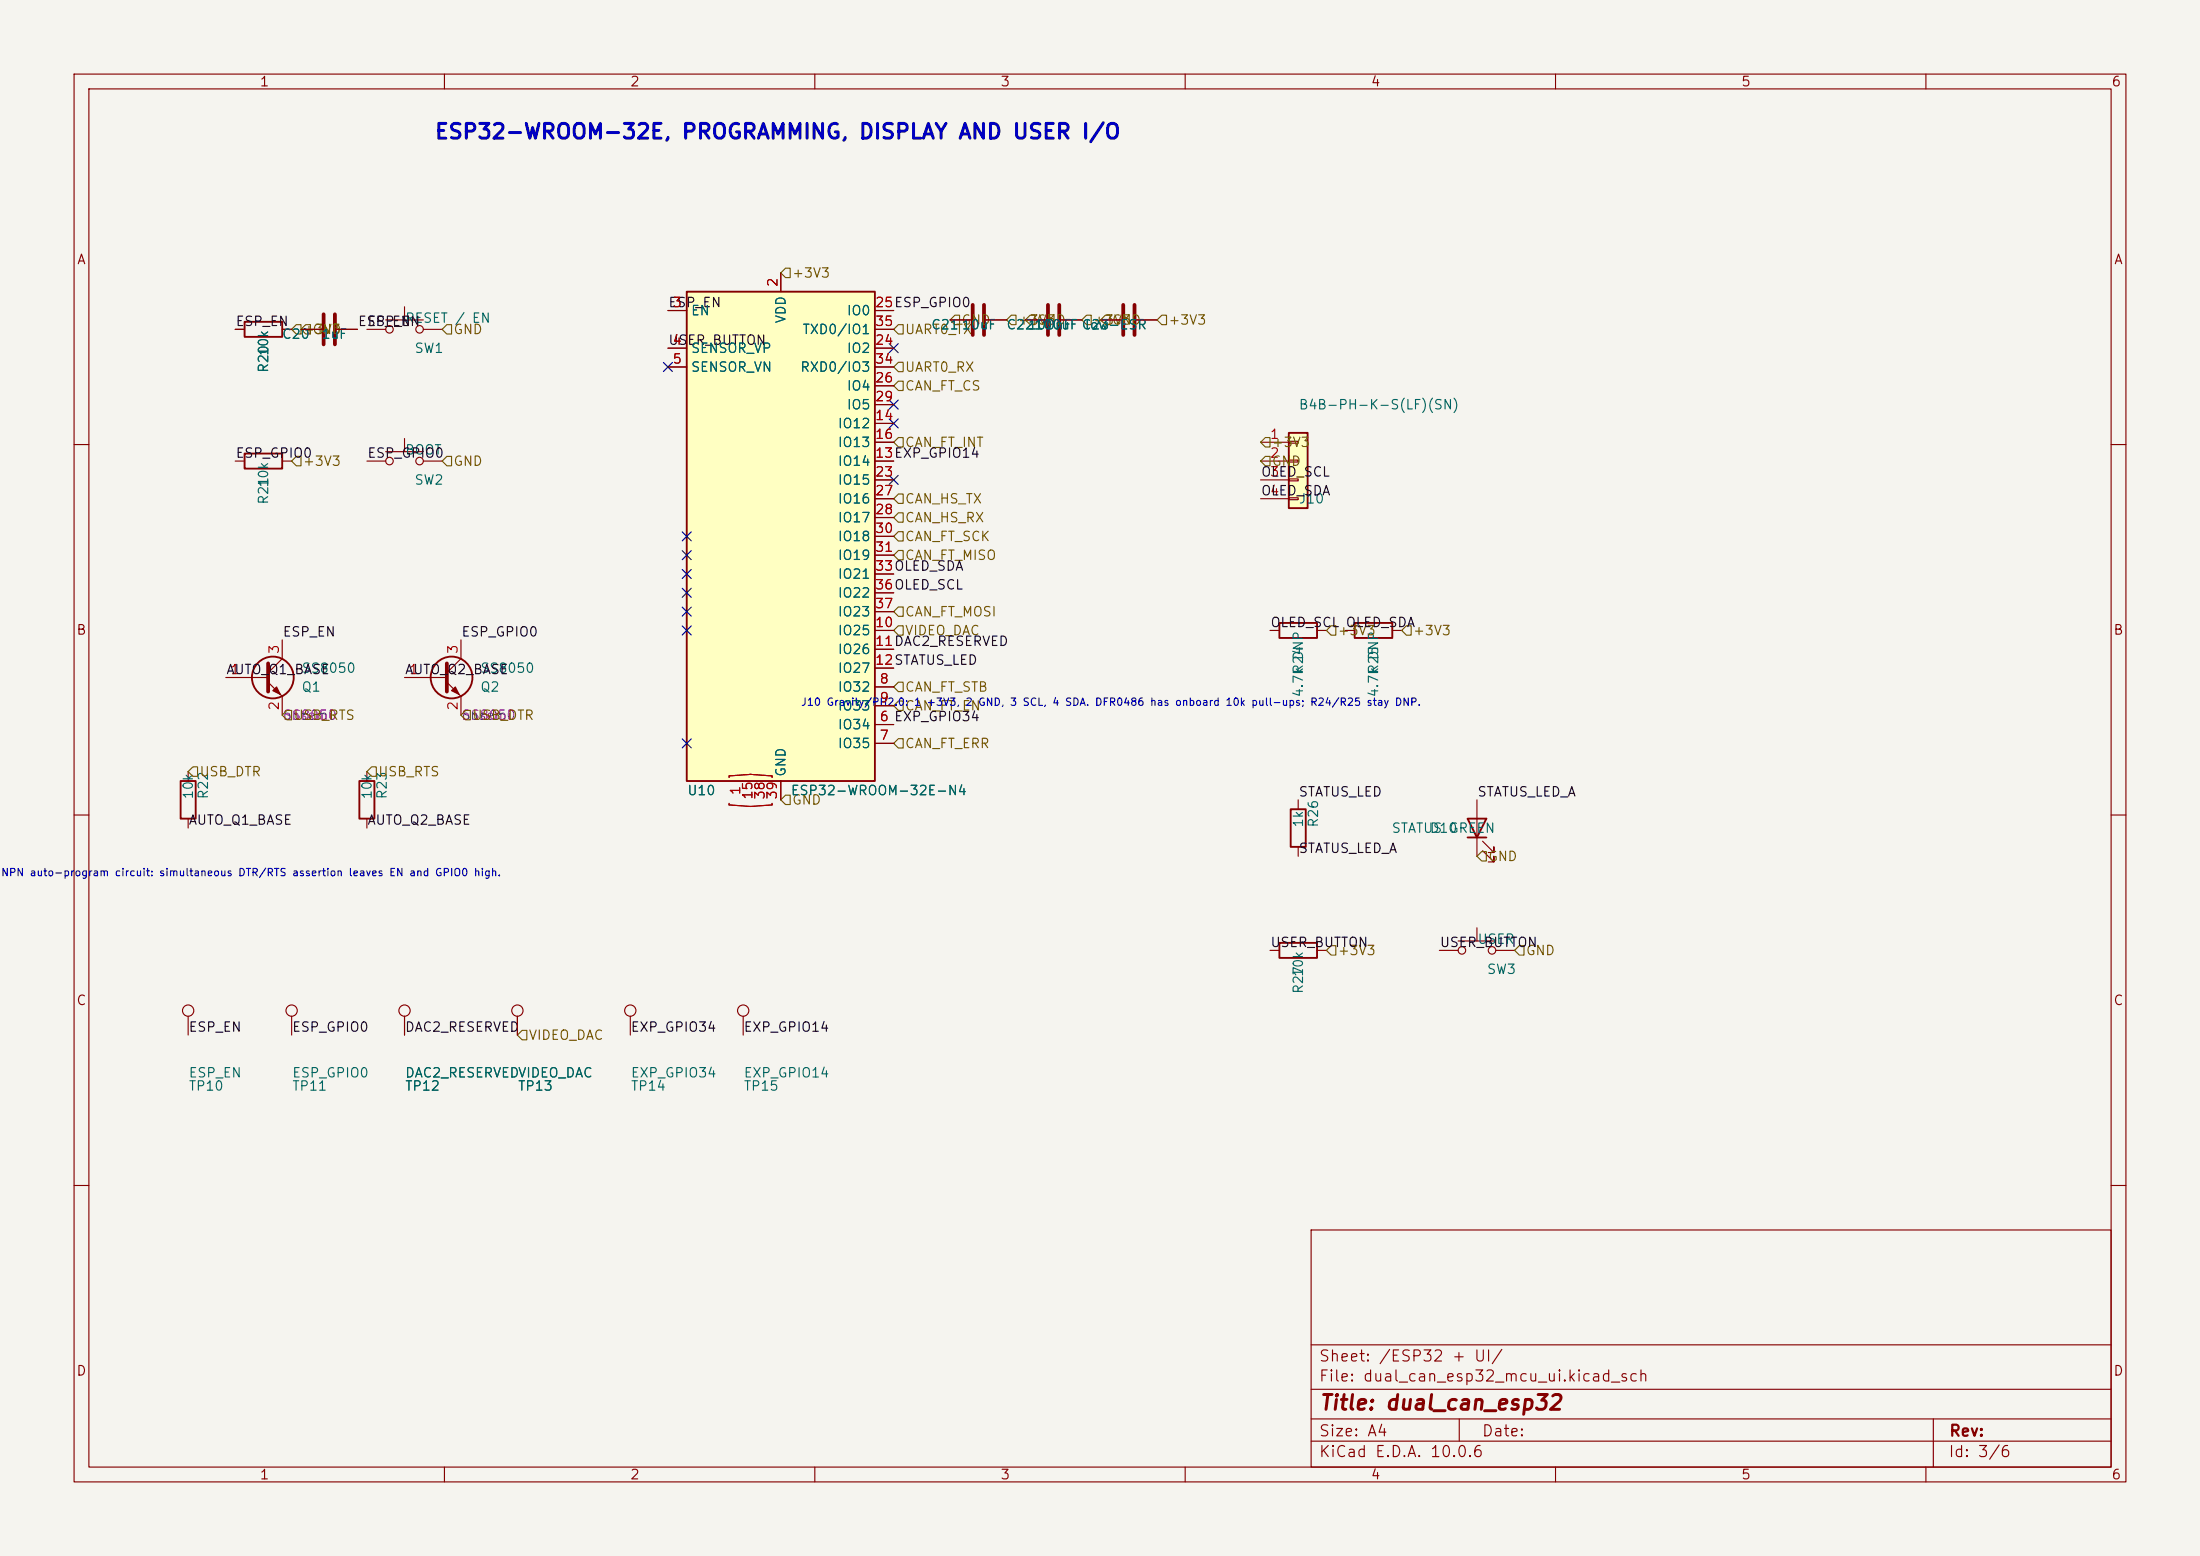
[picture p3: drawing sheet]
<svg xmlns="http://www.w3.org/2000/svg" width="297mm" height="210mm" viewBox="0 0 297 210" stroke-linecap="round" stroke-linejoin="round" font-family="sans-serif">
<path d="M0 0h297v210h-297z" fill="#f5f4ef" stroke="#f5f4ef" stroke-width=".14"/>
<g fill="none" stroke="#840000" stroke-width=".15">
<path d="M10 10h277v190h-277zM12 12h273v186h-273zM60 10v2M110 10v2M160 10v2M210 10v2M260 10v2M10 60h2M285 60h2M10 110h2M285 110h2M194.3 128.3h2.5"/>
<path d="M196.8 127h5.1M199.4 125.2v1.8M201.9 128.3h2.6M10 160h2M177 166h108v32h-108zM285 160h2M60 198v2M110 198v2M160 198v2M177 194.5h108M177 191.5h108M177 187.5h108"/>
<path d="M177 181.5h108M197 191.5v3M210 198v2M260 198v2M261 191.5v6.5"/>
<circle cx="197.4" cy="128.3" r=".51"/>
<circle cx="201.4" cy="128.3" r=".51"/>
</g>
<path d="M92.7 39.4h25.4v66h-25.4z" fill="#ffffc2"/>
<g fill="none" stroke="#840000" stroke-width=".25">
<path d="M92.7 39.4h25.4v66h-25.4zM33 61.2h5.1v2h-5.1zM24.4 105.4h2v5.1h-2zM48.5 105.4h2v5.1h-2z"/>
<circle cx="36.8" cy="91.4" r="2.82"/>
</g>
<g fill="none" stroke="#840000" stroke-width=".15">
<path d="M105.4 36.8v2.6M49.5 44.5h2.6M52.1 43.2h5M54.6 41.4v1.8M54.6 59.2v1.8M57.1 44.5h2.6M90.2 41.9h2.5M90.2 47h2.5M90.2 49.5h2.5M118.1 41.9h2.5M118.1 47h2.5M118.1 49.5h2.5"/>
<path d="M118.1 57.2h2.5M118.1 59.7h2.5M118.1 52.1h2.5M118.1 54.6h2.5M118.1 44.5h2.5M128.3 43.2h2.8M133.1 43.2h2.8M138.4 43.2h2.8M143.3 43.2h2.7M148.6 43.2h2.8M153.4 43.2h2.8M31.7 62.2h1.3"/>
<path d="M38.1 62.2h1.3M49.5 62.2h2.6M52.1 61h5M57.1 62.2h2.6M118.1 62.2h2.5M118.1 64.8h2.5M118.1 67.3h2.5M118.1 69.9h2.5M118.1 72.4h2.5M118.1 74.9h2.5M118.1 77.5h2.5M30.5 91.4h5.7"/>
<path d="M36.2 92.1l1.9 1.9v2.5M38.1 86.4v2.5l-1.9 1.9M118.1 97.8h2.5M118.1 92.7h2.5M118.1 95.3h2.5M118.1 85.1h2.5M118.1 87.6h2.5M118.1 90.2h2.5M118.1 80h2.5M118.1 82.6h2.5M25.4 104.1v1.3M25.4 110.5v1.3"/>
<path d="M49.5 104.1v1.3M49.5 110.5v1.3M105.4 105.4v2.6M118.1 100.3h2.5M85.1 137.2v2.5M100.3 137.2v2.5"/>
<circle cx="52.6" cy="44.5" r=".51"/>
<circle cx="56.6" cy="44.5" r=".51"/>
<circle cx="52.6" cy="62.2" r=".51"/>
<circle cx="56.6" cy="62.2" r=".51"/>
<circle cx="85.1" cy="136.4" r=".76"/>
<circle cx="100.3" cy="136.4" r=".76"/>
</g>
<path d="M98.4 104.9v-.2l2.9-.2 2.9 .2v.2M98.4 108.4v.2l2.9 .2 2.9-.2v-.2" fill="none" stroke="#a90000" stroke-width=".15"/>
<path d="M131.3 41.1v4.1M132.8 41.1v4.1M141.5 41.1v4.1M143 41.1v4.1M151.6 41.1v4.1M153.2 41.1v4.1M36.2 89.5v3.8" fill="none" stroke="#840000" stroke-width=".51"/>
<path d="M36.8 93.2l.5-.5 .5 1z" fill="#840000" stroke="#840000" stroke-width=".15"/>
<path d="M174 58.4h2.5v10.2h-2.5z" fill="#ffffc2"/>
<g fill="none" stroke="#840000" stroke-width=".25">
<path d="M33 43.4h5.1v2.1h-5.1zM174 58.4h2.5v10.2h-2.5zM172.7 84.1h5.1v2h-5.1zM182.9 84.1h5.1v2h-5.1zM174.2 109.2h2.1v5.1h-2.1zM198.1 110.5h2.6l-1.3 2.5zM198.1 113h2.6M172.7 127.3h5.1v2h-5.1z"/>
<circle cx="61" cy="91.4" r="2.82"/>
</g>
<g fill="none" stroke="#840000" stroke-width=".15">
<path d="M105.4 36.8v2.6M31.7 44.5h1.3M38.1 44.5h1.3M40.6 44.5h2.8M45.5 44.5h2.8M90.2 41.9h2.5M90.2 47h2.5M90.2 49.5h2.5M118.1 59.7h2.5M118.1 44.5h2.5M118.1 41.9h2.5M118.1 47h2.5"/>
<path d="M118.1 49.5h2.5M118.1 57.2h2.5M118.1 52.1h2.5M118.1 54.6h2.5M128.3 43.2h2.8M133.1 43.2h2.8M138.4 43.2h2.8M143.3 43.2h2.7M148.6 43.2h2.8M153.4 43.2h2.8M170.2 59.7h3.8M174 59.6h1.3v.2h-1.3z"/>
<path d="M118.1 62.2h2.5M118.1 64.8h2.5M118.1 67.3h2.5M118.1 69.9h2.5M118.1 72.4h2.5M118.1 74.9h2.5M118.1 77.5h2.5M170.2 62.2h3.8M170.2 64.8h3.8M170.2 67.3h3.8M174 62.1h1.3v.3h-1.3zM174 64.6h1.3v.3h-1.3z"/>
<path d="M174 67.2h1.3v.2h-1.3zM54.6 91.4h5.7M60.3 92.1l1.9 1.9v2.5M62.2 86.4v2.5l-1.9 1.9M118.1 85.1h2.5M118.1 97.8h2.5M118.1 92.7h2.5M118.1 95.3h2.5M118.1 87.6h2.5M118.1 90.2h2.5M118.1 80h2.5M118.1 82.6h2.5"/>
<path d="M171.4 85.1h1.3M177.8 85.1h1.3M181.6 85.1h1.3M188 85.1h1.2M105.4 105.4v2.6M118.1 100.3h2.5M175.3 108v1.2M175.3 114.3v1.3M199.4 108v7.6M200.2 114.8l1.5 1.5v-.7v.7h-.8M200.2 113.5l1.5 1.6v-.8v.8h-.8M25.4 137.2v2.5"/>
<path d="M39.4 137.2v2.5M54.6 137.2v2.5M69.8 137.2v2.5M171.4 128.3h1.3M177.8 128.3h1.3"/>
<circle cx="25.4" cy="136.4" r=".76"/>
<circle cx="39.4" cy="136.4" r=".76"/>
<circle cx="54.6" cy="136.4" r=".76"/>
<circle cx="69.8" cy="136.4" r=".76"/>
</g>
<path d="M43.7 42.4v4.1M45.2 42.4v4.1M60.3 89.5v3.8" fill="none" stroke="#840000" stroke-width=".51"/>
<path d="M61 93.2l.5-.5 .5 1z" fill="#840000" stroke="#840000" stroke-width=".15"/>
<g fill="none" stroke="#725600" stroke-width=".15">
<path d="M106 36.2h.7v1.3h-.7l-.6-.7zM39.4 44.5l.6-.7h.6v1.3h-.6zM41.3 43.8h.6v1.3h-.6l-.7-.6zM59.7 44.5l.6-.7h.7v1.3h-.7zM120.6 49.5l.7-.6h.6v1.3h-.6zM120.6 44.5l.7-.7h.6v1.3h-.6zM121.3 51.4h.6v1.3h-.6l-.7-.6zM121.3 59.1h.6v1.2h-.6l-.7-.6zM128.9 42.5h.6v1.3h-.6l-.6-.6zM136.5 42.5h.7v1.3h-.7l-.6-.6zM139.1 42.5h.6v1.3h-.6l-.7-.6zM146.7 42.5h.6v1.3h-.6l-.7-.6z"/>
<path d="M149.2 42.5h.7v1.3h-.7l-.6-.6zM156.8 42.5h.7v1.3h-.7l-.6-.6zM170.8 59.1h.6v1.2h-.6l-.6-.6zM39.4 62.2l.6-.6h.6v1.3h-.6zM59.7 62.2l.6-.6h.7v1.3h-.7zM120.6 67.3l.7-.6h.6v1.2h-.6zM121.3 74.3h.6v1.3h-.6l-.7-.7zM121.3 69.2h.6v1.3h-.6l-.7-.6zM121.3 71.8h.6v1.2h-.6l-.7-.6zM170.8 61.6h.6v1.3h-.6l-.6-.7zM38.7 95.9h.7v1.3h-.7l-.6-.7zM62.2 96.5l.7-.6h.6v1.3h-.6z"/>
<path d="M120.6 85.1l.7-.6h.6v1.2h-.6zM120.6 92.7l.7-.6h.6v1.2h-.6zM121.3 94.6h.6v1.3h-.6l-.7-.6zM121.3 81.9h.6v1.3h-.6l-.7-.6zM121.3 99.7h.6v1.3h-.6l-.7-.7zM179.7 84.5h.6v1.2h-.6l-.6-.6zM189.9 84.5h.6v1.2h-.6l-.7-.6zM26 103.5h.7v1.3h-.7l-.6-.7zM49.5 104.1l.7-.6h.6v1.3h-.6zM106 107.3h.7v1.3h-.7l-.6-.6zM200 114.9h.7v1.3h-.7l-.6-.6zM70.5 139.1h.6v1.2h-.6l-.7-.6z"/>
<path d="M179.7 127.6h.6v1.3h-.6l-.6-.6zM205.1 127.6h.6v1.3h-.6l-.6-.6z"/>
</g>
<g fill="none" stroke="#000084" stroke-width=".15">
<path d="M89.6 48.9l1.2 1.2M90.8 48.9l-1.2 1.2M120 54l1.3 1.2M120 46.4l1.3 1.2M120 56.5l1.3 1.3M121.3 54l-1.3 1.2M121.3 56.5l-1.3 1.3M121.3 46.4l-1.3 1.2M92.1 74.3l1.2 1.2M92.1 71.8l1.2 1.2M92.1 79.4l1.2 1.2M92.1 76.9l1.2 1.2"/>
<path d="M93.3 74.3l-1.2 1.2M93.3 71.8l-1.2 1.2M93.3 79.4l-1.2 1.2M93.3 76.9l-1.2 1.2M120 64.2l1.3 1.2M121.3 64.2l-1.3 1.2M92.1 84.5l1.2 1.2M92.1 99.7l1.2 1.2M92.1 81.9l1.2 1.3M93.3 81.9l-1.2 1.3M93.3 84.5l-1.2 1.2M93.3 99.7l-1.2 1.2"/>
</g>
<path d="M98.4 104.9v-.2l2.9-.2 2.9 .2v.2M98.4 108.4v.2l2.9 .2 2.9-.2v-.2" fill="none" stroke="#a90000" stroke-width=".15"/>
<text font-size="2" fill="#0000c2" x="58.6" y="19.3">ESP32-WROOM-32E, PROGRAMMING, DISPLAY AND USER I/O</text>
<text font-size="2" fill="#840000" x="178" y="190.8">Title: dual_can_esp32</text>
<g font-size="1.5" fill="#840000">
<text x="178" y="184.1">Sheet: /ESP32 + UI/</text>
<text x="178" y="186.8">File: dual_can_esp32_mcu_ui.kicad_sch</text>
<text x="178" y="197">KiCad E.D.A. 10.0.6</text>
<text x="178" y="194.2">Size: A4</text>
<text x="200" y="194.2">Date:</text>
<text x="263" y="197">Id: 3/6</text>
<text x="263" y="194.2">Rev:</text>
</g>
<g font-size="1.3" fill="#840000">
<text x="35" y="12">1</text>
<text x="85" y="12">2</text>
<text x="135" y="12">3</text>
<text x="185" y="12">4</text>
<text x="235" y="12">5</text>
<text x="285" y="12">6</text>
<text x="10.3" y="36">A</text>
<text x="285.3" y="36">A</text>
<text x="10.2" y="86">B</text>
<text x="285.2" y="86">B</text>
<text x="10.2" y="136">C</text>
<text x="285.2" y="136">C</text>
<text x="10.2" y="186">D</text>
<text x="285.2" y="186">D</text>
<text x="35" y="200">1</text>
<text x="85" y="200">2</text>
<text x="135" y="200">3</text>
<text x="185" y="200">4</text>
<text x="235" y="200">5</text>
<text x="285" y="200">6</text>
</g>
<g font-size="1.3" fill="#0f0f0f">
<text x="90.1" y="41.8">ESP_EN</text>
<text x="31.7" y="44.3">ESP_EN</text>
<text x="48.2" y="44.3">ESP_EN</text>
<text x="90.1" y="46.9">USER_BUTTON</text>
<text x="31.7" y="62.1">ESP_GPIO0</text>
<text x="49.5" y="62.1">ESP_GPIO0</text>
<text x="170.2" y="64.6">OLED_SCL</text>
<text x="170.2" y="67.2">OLED_SDA</text>
<text x="38.1" y="86.2">ESP_EN</text>
<text x="62.2" y="86.2">ESP_GPIO0</text>
<text x="171.4" y="85">OLED_SCL OLED_SDA</text>
<text x="30.5" y="91.3">AUTO_Q1_BASE</text>
<text x="54.6" y="91.3">AUTO_Q2_BASE</text>
<text x="175.2" y="107.8">STATUS_LED</text>
<text x="199.4" y="107.8">STATUS_LED_A</text>
<text x="25.4" y="111.6">AUTO_Q1_BASE</text>
<text x="49.5" y="111.6">AUTO_Q2_BASE</text>
<text x="175.2" y="115.4">STATUS_LED_A</text>
<text x="171.4" y="128.1">USER_BUTTON</text>
<text x="194.3" y="128.1">USER_BUTTON</text>
<text x="25.4" y="139.6">ESP_EN</text>
<text x="39.3" y="139.6">ESP_GPIO0</text>
<text x="54.6" y="139.6">DAC2_RESERVED</text>
<text x="85.1" y="139.6">EXP_GPIO34</text>
<text x="100.3" y="139.6">EXP_GPIO14</text>
</g>
<g font-size="1.3" fill="#a90000">
<text x="90.7" y="41.8">3</text>
<text x="105.3" y="38.8" transform="rotate(-90 105.3 38.8)">2</text>
<text x="118" y="41.8">25ESP_GPIO0</text>
<text x="118" y="41.8">25</text>
<text x="90.7" y="46.9">4</text>
<text x="118" y="46.9">24</text>
<text x="118" y="44.3">35</text>
<text x="90.7" y="49.4">5</text>
<text x="118" y="51.9">26</text>
<text x="118" y="49.4">34</text>
<text x="118" y="57">14</text>
<text x="118" y="59.6">16</text>
<text x="118" y="54.5">29</text>
<text x="171.4" y="59.6">1</text>
<text x="118" y="62.1">13EXP_GPIO14</text>
<text x="118" y="64.6">23</text>
<text x="118" y="62.1">13</text>
<text x="171.4" y="62.1">2</text>
<text x="171.4" y="64.6">3</text>
<text x="118" y="67.2">27</text>
<text x="118" y="69.7">28</text>
<text x="171.4" y="67.2">4</text>
<text x="118" y="72.3">30</text>
<text x="118" y="74.8">31</text>
<text x="118" y="77.3">33OLED_SDA</text>
<text x="118" y="77.3">33</text>
<text x="118" y="79.9">36OLED_SCL</text>
<text x="118" y="82.4">37</text>
<text x="118" y="79.9">36</text>
<text x="38" y="88.4" transform="rotate(-90 38 88.4)">3</text>
<text x="62.1" y="88.4" transform="rotate(-90 62.1 88.4)">3</text>
<text x="118" y="85">10</text>
<text x="118" y="87.5">11DAC2_RESERVED</text>
<text x="118" y="87.5">11</text>
<text x="31" y="91.3">1</text>
<text x="38" y="96" transform="rotate(-90 38 96)">2</text>
<text x="55.1" y="91.3">1</text>
<text x="62.1" y="96" transform="rotate(-90 62.1 96)">2</text>
<text x="118" y="90">12STATUS_LED</text>
<text x="118" y="90">12</text>
<text x="118.6" y="92.6">8</text>
<text x="118.6" y="95.1">9</text>
<text x="118.6" y="97.7">6 EXP_GPIO34</text>
<text x="118.6" y="100.2">7</text>
<text x="118.6" y="97.7">6</text>
<text x="100.2" y="107.4" transform="rotate(-90 100.2 107.4)">1</text>
<text x="101.9" y="108" transform="rotate(-90 101.9 108)">15</text>
<text x="103.5" y="108" transform="rotate(-90 103.5 108)">38</text>
<text x="105.2" y="108" transform="rotate(-90 105.2 108)">39</text>
</g>
<g font-size="1.3" fill="#725600">
<text x="106.8" y="37.8">+3V3</text>
<text x="40.8" y="45.4">+3V3</text>
<text x="42.1" y="45.4">GND</text>
<text x="61.1" y="45.4">GND</text>
<text x="122.1" y="45.4">UART0_TX</text>
<text x="129.7" y="44.1">GND</text>
<text x="137.3" y="44.1">+3V3</text>
<text x="139.9" y="44.1">GND</text>
<text x="147.5" y="44.1">+3V3</text>
<text x="150" y="44.1">GND</text>
<text x="157.6" y="44.1">+3V3</text>
<text x="122.1" y="50.5">UART0_RX</text>
<text x="122.1" y="53">CAN_FT_CS</text>
<text x="40.8" y="63.2">+3V3</text>
<text x="61.1" y="63.2">GND</text>
<text x="122.1" y="60.7">CAN_FT_INT</text>
<text x="171.6" y="60.7">+3V3</text>
<text x="171.6" y="63.2">GND</text>
<text x="122.1" y="68.3">CAN_HS_TX</text>
<text x="122.1" y="70.8">CAN_HS_RX</text>
<text x="122.1" y="75.9">CAN_FT_MISO</text>
<text x="122.1" y="73.4">CAN_FT_SCK</text>
<text x="122.1" y="83.5">CAN_FT_MOSI</text>
<text x="122.1" y="86.1">VIDEO_DAC</text>
<text x="180.5" y="86.1">+3V3</text>
<text x="190.7" y="86.1">+3V3</text>
<text x="122.1" y="93.7">CAN_FT_STB</text>
<text x="39.5" y="97.5">USB_RTS</text>
<text x="63.7" y="97.5">USB_DTR</text>
<text x="122.1" y="96.2">CAN_FT_EN</text>
<text x="122.1" y="101.3">CAN_FT_ERR</text>
<text x="26.8" y="105.1">USB_DTR</text>
<text x="51" y="105.1">USB_RTS</text>
<text x="106.8" y="108.9">GND</text>
<text x="200.8" y="116.5">GND</text>
<text x="180.5" y="129.2">+3V3</text>
<text x="205.9" y="129.2">GND</text>
<text x="71.3" y="140.7">VIDEO_DAC</text>
</g>
<g font-size="1.3" fill="#006464">
<text x="38" y="46">C20</text>
<text x="43.3" y="46">1uF</text>
<text x="54.6" y="43.9">RESET / EN</text>
<text x="55.9" y="48">SW1</text>
<text x="93.2" y="42.9">EN</text>
<text x="93.2" y="48">SENSOR_VP</text>
<text x="106.4" y="43.7" transform="rotate(-90 106.4 43.7)">VDD</text>
<text x="108.2" y="45.4">TXD0/IO1</text>
<text x="114.2" y="48">IO2</text>
<text x="114.2" y="42.9">IO0</text>
<text x="125.6" y="44.8">C21</text>
<text x="129.7" y="44.8">10uF</text>
<text x="135.8" y="44.8">C22100uF C23</text>
<text x="138.7" y="44.8">100nF</text>
<text x="146.4" y="44.8">low-ESR</text>
<text x="36.5" y="50.4" transform="rotate(-90 36.5 50.4)">R20</text>
<text x="36.5" y="48.1" transform="rotate(-90 36.5 48.1)">10k</text>
<text x="93.2" y="50.5">SENSOR_VN</text>
<text x="107.9" y="50.5">RXD0/IO3</text>
<text x="114.2" y="53">IO4</text>
<text x="113" y="58.1">IO12</text>
<text x="114.2" y="55.6">IO5</text>
<text x="175.2" y="55.6">B4B-PH-K-S(LF)(SN)</text>
<text x="36.5" y="65.9" transform="rotate(-90 36.5 65.9)">10k</text>
<text x="54.6" y="61.7">BOOT</text>
<text x="55.9" y="65.7">SW2</text>
<text x="113" y="63.2">IO14</text>
<text x="113" y="60.7">IO13</text>
<text x="113" y="65.7">IO15</text>
<text x="36.5" y="68.2" transform="rotate(-90 36.5 68.2)">R21</text>
<text x="113" y="68.3">IO16</text>
<text x="113" y="70.8">IO17</text>
<text x="175.2" y="68.3">J10</text>
<text x="113" y="73.4">IO18</text>
<text x="113" y="75.9">IO19</text>
<text x="113" y="78.4">IO21</text>
<text x="113" y="81">IO22</text>
<text x="113" y="83.5">IO23</text>
<text x="113" y="86.1">IO25</text>
<text x="113" y="88.6">IO26</text>
<text x="40.6" y="93.7">Q1</text>
<text x="40.6" y="91.1">SS8050</text>
<text x="64.8" y="93.7">Q2</text>
<text x="64.8" y="91.1">SS8050</text>
<text x="113" y="93.7">IO32</text>
<text x="113" y="91.1">IO27</text>
<text x="176.2" y="94.2" transform="rotate(-90 176.2 94.2)">4.7k DNP</text>
<text x="176.2" y="91" transform="rotate(-90 176.2 91)">R24</text>
<text x="186.4" y="94.2" transform="rotate(-90 186.4 94.2)">4.7k DNP</text>
<text x="186.4" y="91" transform="rotate(-90 186.4 91)">R25</text>
<text x="113" y="98.8">IO34</text>
<text x="113" y="101.3">IO35</text>
<text x="113" y="96.2">IO33</text>
<text x="26.4" y="108" transform="rotate(-90 26.4 108)">10k</text>
<text x="28.4" y="108" transform="rotate(-90 28.4 108)">R22</text>
<text x="50.5" y="108" transform="rotate(-90 50.5 108)">10k</text>
<text x="52.5" y="108" transform="rotate(-90 52.5 108)">R23</text>
<text x="92.7" y="107.6">U10</text>
<text x="106.4" y="104.9" transform="rotate(-90 106.4 104.9)">GND</text>
<text x="106.7" y="107.6">ESP32-WROOM-32E-N4</text>
<text x="176.2" y="111.8" transform="rotate(-90 176.2 111.8)">1k</text>
<text x="178.3" y="111.8" transform="rotate(-90 178.3 111.8)">R26</text>
<text x="187.8" y="112.7">STATUS GREEN</text>
<text x="192.9" y="112.7">D10</text>
<text x="176.2" y="132" transform="rotate(-90 176.2 132)">10k</text>
<text x="199.4" y="127.7">USER</text>
<text x="200.6" y="131.8">SW3</text>
<text x="176.2" y="134.2" transform="rotate(-90 176.2 134.2)">R27</text>
<text x="25.4" y="147.5">TP10</text>
<text x="25.4" y="145.7">ESP_EN</text>
<text x="39.4" y="147.5">TP11</text>
<text x="39.4" y="145.7">ESP_GPIO0</text>
<text x="54.6" y="147.5">TP12</text>
<text x="54.6" y="145.7">DAC2_RESERVEDVIDEO_DAC</text>
<text x="69.8" y="147.5">TP13</text>
<text x="85.1" y="147.5">TP14</text>
<text x="85.1" y="145.7">EXP_GPIO34</text>
<text x="100.3" y="147.5">TP15</text>
<text x="100.3" y="145.7">EXP_GPIO14</text>
</g>
<g font-size="1.3" fill="#840084">
<text x="38.1" y="97.5">onsemi</text>
<text x="38.1" y="97.5">SS8050</text>
<text x="62.2" y="97.5">onsemi</text>
<text x="62.2" y="97.5">SS8050</text>
</g>
<g font-size="1" fill="#0000c2">
<text x="108.1" y="95.5">J10 Gravity/PH2.0: 1 +3V3, 2 GND, 3 SCL, 4 SDA. DFR0486 has onboard 10k pull-ups; R24/R25 stay DNP.</text>
<text x=".1" y="118.5">NPN auto-program circuit: simultaneous DTR/RTS assertion leaves EN and GPIO0 high.</text>
</g>
</svg>
